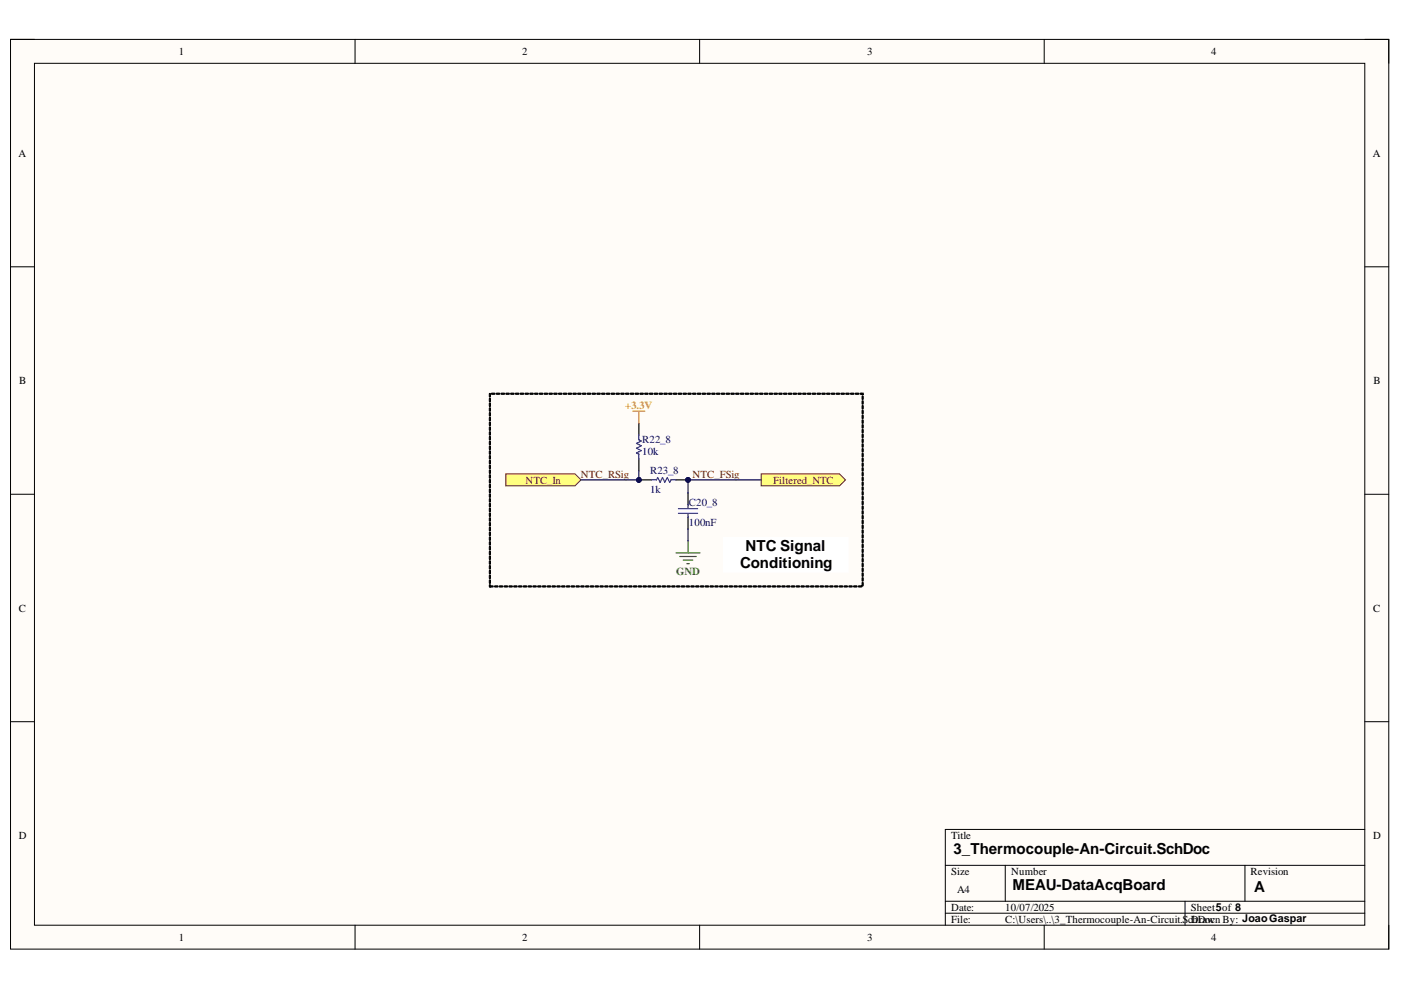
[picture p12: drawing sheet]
<svg xmlns="http://www.w3.org/2000/svg" width="297mm" height="210mm" viewBox="0 0 297 210" stroke-linecap="round" stroke-linejoin="round" font-family="sans-serif">
<path d="M2.2 8.4h292.2v192.8h-292.2z" fill-rule="evenodd" fill="#fffcf8"/>
<path d="M2.2 8.4h292.2v192.8h-292.2z" fill="none" stroke="#000" stroke-width=".21"/>
<path d="M7.3 13.4h282.1v182.8h-282.1z" fill-rule="evenodd" fill="#fffcf8"/>
<g fill="none" stroke="#000" stroke-width=".21">
<path d="M2.2 8.3h5.1M7.3 13.4h282.1v182.8h-282.1zM75.3 8.3v5.1M148.3 8.3v5.1M221.4 8.4v5M289.4 8.4h5v5M2.2 56.6h5.1M289.4 56.6h5M2.2 104.8h5.1M289.4 104.8h5M2.2 153h5.1M289.4 153h5"/>
<path d="M289.4 175.9h-89v20.3M75.3 196.2v5M148.3 196.2v5M200.4 183.5h89M200.4 191.1h89M200.4 193.6h89M213.1 183.5v7.6M221.4 196.2v5M251.2 191.1v5.1M264 183.5v7.6M294.4 196.2v5"/>
</g>
<path d="M135.5 89.7v2.5M135.5 97.3v2.5M135.6 101.7h2.6M143.2 101.7h2.6M145.9 104.5v2.6M145.9 109.6v2.6" fill="none" stroke="#000" stroke-width=".25"/>
<path d="M135.5 92.2v1.1l.5 .2-1.1 .5 1.1 .5-1.1 .5 1.1 .5-1.1 .5 .6 .3v1M138.2 101.7h1l.2-.5 .5 1.1 .6-1.1 .5 1.1 .5-1.1 .5 1.1 .2-.6h1M143.8 107.8h4.1M143.8 108.9h4.1M145.9 107.1v.7M145.9 108.9v.7" fill="none" stroke="#00f" stroke-width=".25"/>
<path d="M143.3 117.2h5.1M144.1 118h3.6M144.9 118.8h2M145.6 119.5h.5M145.9 114.7v2.5" fill="none" stroke="#38761d" stroke-width=".25"/>
<path d="M134.2 87.2h2.5M135.5 87.2v2.5" fill="none" stroke="#f90" stroke-width=".25"/>
<path d="M107.2 100.5h14.7l1.3 1.2-1.3 1.3h-14.7z" fill-rule="evenodd" fill="#ffff80"/>
<path d="M107.2 100.5h14.7l1.3 1.2-1.3 1.3h-14.7z" fill="none" stroke="#800000" stroke-width=".21"/>
<path d="M161.4 100.5h16.6l1.3 1.2-1.3 1.3h-16.6z" fill-rule="evenodd" fill="#ffff80"/>
<path d="M161.4 100.5h16.6l1.3 1.2-1.3 1.3h-16.6z" fill="none" stroke="#800000" stroke-width=".21"/>
<path d="M103.8 124l.2 .1-.1 .4zM103.8 123l.2 .1-.1 .6-.2-.1zM103.8 122l.2 .1-.1 .6-.2-.1zM103.8 121h.2l-.1 .7-.2-.2zM103.8 119.9l.2 .1-.1 .7-.2-.2zM103.8 118.9l.2 .1-.1 .6-.2-.1zM103.8 117.9l.2 .1-.1 .6-.2-.1zM103.8 116.9l.2 .1-.1 .6-.2-.1zM103.8 115.9l.2 .1-.1 .6-.2-.1zM103.8 114.9l.2 .1-.1 .6-.2-.1zM103.8 113.9h.2l-.1 .7-.2-.1zM103.8 112.8l.2 .1-.1 .7-.2-.2zM103.8 111.8l.2 .1-.1 .7-.2-.2zM103.8 110.8l.2 .1-.1 .6-.2-.1zM103.8 109.8l.2 .1-.1 .6-.2-.1zM103.8 108.8l.2 .1-.1 .6-.2-.1zM103.8 107.8l.2 .1-.1 .6-.2-.1zM103.8 106.8h.2l-.1 .7-.2-.1zM103.8 105.7l.2 .1-.1 .7-.2-.2zM103.8 104.7l.2 .1-.1 .7-.2-.2zM103.8 103.7l.2 .1-.1 .6-.2-.1zM103.8 102.7l.2 .1-.1 .6-.2-.1zM103.8 101.7l.2 .1-.1 .6-.2-.1zM103.8 100.7l.2 .1-.1 .6-.2-.1zM103.8 99.7l.2 .1-.1 .6-.2-.1zM103.8 98.7h.2l-.1 .7-.2-.2zM103.8 97.6l.2 .1-.1 .7-.2-.2zM103.8 96.6l.2 .1-.1 .6-.2-.1zM103.8 95.6l.2 .1-.1 .6-.2-.1zM103.8 94.6l.2 .1-.1 .6-.2-.1zM103.8 93.6l.2 .1-.1 .6-.2-.1zM103.8 92.6l.2 .1-.1 .6-.2-.1zM103.8 91.6h.2l-.1 .7-.2-.2zM103.8 90.5l.2 .1-.1 .7-.2-.2zM103.8 89.5l.2 .1-.1 .6-.2-.1zM103.8 88.5l.2 .1-.1 .6-.2-.1zM103.8 87.5l.2 .1-.1 .6-.2-.1zM103.8 86.5l.2 .1-.1 .6-.2-.1zM103.8 85.5l.2 .1-.1 .6-.2-.1zM103.8 84.5h.2l-.1 .7-.2-.1zM103.8 83.4l.2 .1-.1 .7-.2-.2zM104.2 83.4h.6l.2 .1-.7 .1zM105.2 83.4h.6l.2 .1-.7 .1zM106.3 83.4h.6l.1 .1-.7 .1zM107.3 83.4h.6l.1 .1-.6 .1zM108.3 83.4h.6l.1 .1-.6 .1zM109.3 83.4h.6l.1 .1-.6 .1zM110.3 83.4h.6l.1 .1-.6 .1zM111.3 83.4h.6l.2 .1-.7 .1zM112.3 83.4h.6l.2 .1-.7 .1zM113.4 83.4h.6l.1 .1-.6 .1zM114.4 83.4h.6l.1 .1-.6 .1zM115.4 83.4h.6l.1 .1-.6 .1zM116.4 83.4h.6l.1 .1-.6 .1zM117.4 83.4h.6l.1 .1-.6 .1zM118.4 83.4h.6l.2 .1-.7 .1zM119.5 83.4h.6l.1 .1-.7 .1zM120.5 83.4h.6l.1 .1-.6 .1zM121.5 83.4h.6l.1 .1-.6 .1zM122.5 83.4h.6l.1 .1-.6 .1zM123.5 83.4h.6l.1 .1-.6 .1zM124.5 83.4h.6l.2 .1-.7 .1zM125.5 83.4h.6l.2 .1-.7 .1zM126.6 83.4h.6l.1 .1-.7 .1zM127.6 83.4h.6l.1 .1-.6 .1zM128.6 83.4h.6l.1 .1-.6 .1zM129.6 83.4h.6l.1 .1-.6 .1zM130.6 83.4h.6l.1 .1-.6 .1zM131.6 83.4h.6l.2 .1-.7 .1zM132.6 83.4h.6l.2 .1-.7 .1zM133.7 83.4h.6l.1 .1-.6 .1zM134.7 83.4h.6l.1 .1-.6 .1zM135.7 83.4h.6l.1 .1-.6 .1zM136.7 83.4h.6l.1 .1-.6 .1zM137.7 83.4h.6l.1 .1-.6 .1zM138.7 83.4h.6l.2 .1-.7 .1zM139.8 83.4h.6l.1 .1-.7 .1zM140.8 83.4h.6l.1 .1-.6 .1zM141.8 83.4h.6l.1 .1-.6 .1zM142.8 83.4h.6l.1 .1-.6 .1zM143.8 83.4h.6l.1 .1-.6 .1zM144.8 83.4h.6l.2 .1-.7 .1zM145.8 83.4h.6l.2 .1-.7 .1zM146.9 83.4h.6l.1 .1-.7 .1zM147.9 83.4h.6l.1 .1-.6 .1zM148.9 83.4h.6l.1 .1-.6 .1zM149.9 83.4h.6l.1 .1-.6 .1zM150.9 83.4h.6l.1 .1-.6 .1zM151.9 83.4h.6l.2 .1-.7 .1zM152.9 83.4h.6l.2 .1-.7 .1zM154 83.4h.6l.1 .1-.6 .1zM155 83.4h.6l.1 .1-.6 .1zM156 83.4h.6l.1 .1-.6 .1zM157 83.4h.6l.1 .1-.6 .1zM158 83.4h.6l.1 .1-.6 .1zM159 83.4h.6l.2 .1-.7 .1zM160.1 83.4h.6l.1 .1-.7 .1zM161.1 83.4h.6l.1 .1-.6 .1zM162.1 83.4h.6l.1 .1-.6 .1zM163.1 83.4h.6l.1 .1-.6 .1zM164.1 83.4h.6l.1 .1-.6 .1zM165.1 83.4h.6l.2 .1-.7 .1zM166.1 83.4h.6l.2 .1-.7 .1zM167.2 83.4h.6l.1 .1-.7 .1zM168.2 83.4h.6l.1 .1-.6 .1zM169.2 83.4h.6l.1 .1-.6 .1zM170.2 83.4h.6l.1 .1-.6 .1zM171.2 83.4h.6l.1 .1-.6 .1zM172.2 83.4h.6l.2 .1-.7 .1zM173.2 83.4h.6l.2 .1-.7 .1zM174.3 83.4h.6l.1 .1-.6 .1zM175.3 83.4h.6l.1 .1-.6 .1zM176.3 83.4h.6l.1 .1-.6 .1zM177.3 83.4h.6l.1 .1-.6 .1zM178.3 83.4h.6l.1 .1-.6 .1zM179.3 83.4h.6l.2 .1-.7 .1zM180.4 83.4h.6l.1 .1-.7 .1zM181.4 83.4h.6l.1 .1-.6 .1zM182.4 83.4h.6v.2l-.1 .1-.1-.2 .1 .1h-.4zM182.8 84l.2 .1-.1 .6-.1-.1zM182.8 85l.2 .1-.1 .6-.1-.1zM182.8 86l.2 .1-.1 .6-.1-.1zM182.8 87l.2 .1-.1 .6-.1-.1zM182.8 88l.2 .1-.1 .7-.1-.2zM182.8 89l.2 .1-.1 .7-.1-.2zM182.8 90.1l.2 .1-.1 .6-.1-.1zM182.8 91.1l.2 .1-.1 .6-.1-.1zM182.8 92.1l.2 .1-.1 .6-.1-.1zM182.8 93.1l.2 .1-.1 .6-.1-.1zM182.8 94.1l.2 .1-.1 .6-.1-.1zM182.8 95.1l.2 .1-.1 .7-.1-.2zM182.8 96.1l.2 .1-.1 .7-.1-.2zM182.8 97.2l.2 .1-.1 .6-.1-.1zM182.8 98.2l.2 .1-.1 .6-.1-.1zM182.8 99.2l.2 .1-.1 .6-.1-.1zM182.8 100.2l.2 .1-.1 .6-.1-.1zM182.8 101.2l.2 .1-.1 .6-.1-.1zM182.8 102.2l.2 .1-.1 .7-.1-.2zM182.8 103.2l.2 .1-.1 .7-.1-.2zM182.8 104.3h.2l-.1 .7-.1-.1zM182.8 105.3l.2 .1-.1 .6-.1-.1zM182.8 106.3l.2 .1-.1 .6-.1-.1zM182.8 107.3l.2 .1-.1 .6-.1-.1zM182.8 108.3l.2 .1-.1 .6-.1-.1zM182.8 109.3l.2 .1-.1 .6-.1-.1zM182.8 110.3l.2 .1-.1 .7-.1-.2zM182.8 111.4h.2l-.1 .7-.1-.2zM182.8 112.4l.2 .1-.1 .6-.1-.1zM182.8 113.4l.2 .1-.1 .6-.1-.1zM182.8 114.4l.2 .1-.1 .6-.1-.1zM182.8 115.4l.2 .1-.1 .6-.1-.1zM182.8 116.4l.2 .1-.1 .6-.1-.1zM182.8 117.4l.2 .1-.1 .7-.1-.2zM182.8 118.4l.2 .1-.1 .7-.1-.2zM182.8 119.5l.2 .1-.1 .6-.1-.1zM182.8 120.5l.2 .1-.1 .6-.1-.1zM182.8 121.5l.2 .1-.1 .6-.1-.1zM182.8 122.5l.2 .1-.1 .6-.1-.1zM182.8 123.5l.2 .1-.1 .6-.1-.1zM182 124.2h.6l.1 .1-.6 .2zM181 124.2h.6l.1 .1-.6 .2zM180 124.2h.6l.1 .1-.6 .2zM179 124.2h.6l.1 .1-.6 .2zM178 124.2h.6l.1 .1-.7 .2zM176.9 124.2h.6l.2 .1-.7 .2zM175.9 124.2h.6l.1 .1-.6 .2zM174.9 124.2h.6l.1 .1-.6 .2zM173.9 124.2h.6l.1 .1-.6 .2zM172.9 124.2h.6l.1 .1-.6 .2zM171.9 124.2h.6l.1 .1-.6 .2zM170.9 124.2h.5l.2 .1-.7 .2zM169.8 124.2h.6l.2 .1-.7 .2zM168.8 124.2h.6l.1 .1-.6 .2zM167.8 124.2h.6l.1 .1-.6 .2zM166.8 124.2h.6l.1 .1-.6 .2zM165.8 124.2h.6l.1 .1-.6 .2zM164.8 124.2h.6l.1 .1-.7 .2zM163.7 124.2h.6l.2 .1-.7 .2zM162.7 124.2h.6l.2 .1-.7 .2zM161.7 124.2h.6l.1 .1-.6 .2zM160.7 124.2h.6l.1 .1-.6 .2zM159.7 124.2h.6l.1 .1-.6 .2zM158.7 124.2h.6l.1 .1-.6 .2zM157.7 124.2h.6l.1 .1-.7 .2zM156.6 124.2h.6l.2 .1-.7 .2zM155.6 124.2h.6l.1 .1-.6 .2zM154.6 124.2h.6l.1 .1-.6 .2zM153.6 124.2h.6l.1 .1-.6 .2zM152.6 124.2h.6l.1 .1-.6 .2zM151.6 124.2h.6l.1 .1-.6 .2zM150.6 124.2h.5l.2 .1-.7 .2zM149.5 124.2h.6l.2 .1-.7 .2zM148.5 124.2h.6l.1 .1-.6 .2zM147.5 124.2h.6l.1 .1-.6 .2zM146.5 124.2h.6l.1 .1-.6 .2zM145.5 124.2h.6l.1 .1-.6 .2zM144.5 124.2h.6l.1 .1-.7 .2zM143.4 124.2h.6l.2 .1-.7 .2zM142.4 124.2h.6l.2 .1-.7 .2zM141.4 124.2h.6l.1 .1-.6 .2zM140.4 124.2h.6l.1 .1-.6 .2zM139.4 124.2h.6l.1 .1-.6 .2zM138.4 124.2h.6l.1 .1-.6 .2zM137.4 124.2h.6l.1 .1-.7 .2zM136.3 124.2h.6l.2 .1-.7 .2zM135.3 124.2h.6l.1 .1-.6 .2zM134.3 124.2h.6l.1 .1-.6 .2zM133.3 124.2h.6l.1 .1-.6 .2zM132.3 124.2h.6l.1 .1-.6 .2zM131.3 124.2h.6l.1 .1-.6 .2zM130.3 124.2h.5l.2 .1-.7 .2zM129.2 124.2h.6l.2 .1-.7 .2zM128.2 124.2h.6l.1 .1-.6 .2zM127.2 124.2h.6l.1 .1-.6 .2zM126.2 124.2h.6l.1 .1-.6 .2zM125.2 124.2h.6l.1 .1-.6 .2zM124.2 124.2h.6l.1 .1-.7 .2zM123.1 124.2h.6l.2 .1-.7 .2zM122.1 124.2h.6l.2 .1-.7 .2zM121.1 124.2h.6l.1 .1-.6 .2zM120.1 124.2h.6l.1 .1-.6 .2zM119.1 124.2h.6l.1 .1-.6 .2zM118.1 124.2h.6l.1 .1-.6 .2zM117.1 124.2h.6l.1 .1-.7 .2zM116 124.2h.6l.2 .1-.7 .2zM115 124.2h.6l.1 .1-.6 .2zM114 124.2h.6l.1 .1-.6 .2zM113 124.2h.6l.1 .1-.6 .2zM112 124.2h.6l.1 .1-.6 .2zM111 124.2h.6l.1 .1-.6 .2zM110 124.2h.5l.2 .1-.7 .2zM108.9 124.2h.6l.2 .1-.7 .2zM107.9 124.2h.6l.1 .1-.6 .2zM106.9 124.2h.6l.1 .1-.6 .2zM105.9 124.2h.6l.1 .1-.6 .2zM104.9 124.2h.6l.1 .1-.6 .2zM103.9 124.2h.6l.1 .1-.7 .2z" fill="#000" stroke="#000" stroke-width=".21"/>
<path d="M153.4 113.9h26.4v7.4h-26.4z" fill-rule="evenodd" fill="#fff"/>
<path d="M153.4 113.9h26.4v7.4h-26.4z" fill="none" stroke="#fff" stroke-width=".21"/>
<path d="M145.8 101.7l.1 2.8M145.9 112.2v2.5" fill="none" stroke="#000080" stroke-width=".25"/>
<circle cx="145.9" cy="101.7" r=".51" fill="#000080"/>
<circle cx="145.9" cy="101.7" r=".51" fill="none" stroke="#000080" stroke-width=".21"/>
<path d="M135.5 99.8v1.9h.1" fill="none" stroke="#000080" stroke-width=".25"/>
<circle cx="135.5" cy="101.7" r=".51" fill="#000080"/>
<circle cx="135.5" cy="101.7" r=".51" fill="none" stroke="#000080" stroke-width=".21"/>
<path d="M123.2 101.7h12.3" fill="none" stroke="#000080" stroke-width=".25"/>
<circle cx="135.5" cy="101.7" r=".51" fill="#000080"/>
<circle cx="135.5" cy="101.7" r=".51" fill="none" stroke="#000080" stroke-width=".21"/>
<path d="M145.9 101.7h15.5" fill="none" stroke="#000080" stroke-width=".25"/>
<circle cx="145.9" cy="101.7" r=".51" fill="#000080"/>
<circle cx="145.9" cy="101.7" r=".51" fill="none" stroke="#000080" stroke-width=".21"/>
<g font-size="3.2">
<text x="158.1" y="116.8">NTC Signal</text>
<text x="156.9" y="120.4">Conditioning</text>
<text x="202.1" y="181">3_Thermocouple-An-Circuit.SchDoc</text>
<text x="214.7" y="188.6">MEAU-DataAcqBoard</text>
<text x="265.9" y="189.2">A</text>
</g>
<g font-size="2.3">
<text x="37.9" y="11.7">1</text>
<text x="110.7" y="11.7">2</text>
<text x="183.9" y="11.7">3</text>
<text x="256.8" y="11.7">4</text>
<text x="3.9" y="33.3">A</text>
<text x="291" y="33.3">A</text>
<text x="4.1" y="81.4">B</text>
<text x="291.2" y="81.4">B</text>
<text x="4" y="129.7">C</text>
<text x="291.1" y="129.7">C</text>
<text x="4" y="177.9">D</text>
<text x="201.6" y="177.9">Title</text>
<text x="291.1" y="177.9">D</text>
<text x="201.6" y="185.5">Size</text>
<text x="214.4" y="185.5">Number</text>
<text x="265.2" y="185.5">Revision</text>
<text x="202.9" y="189.3">A4</text>
<text x="201.6" y="193.1">Date:</text>
<text x="201.6" y="195.7">File:</text>
<text x="213.1" y="193.1">10/07/2025</text>
<text x="213.1" y="195.7">C:\Users\..\3_Thermocouple-An-Circuit.ScDrawn By: JoaoGaspar</text>
<text x="252.5" y="193.1">Sheet5of 8</text>
<text x="252.8" y="195.7">hDoc</text>
<text x="37.9" y="199.5">1</text>
<text x="110.7" y="199.5">2</text>
<text x="183.9" y="199.5">3</text>
<text x="256.8" y="199.5">4</text>
</g>
<text font-size="2.3" fill="#f90" x="132.5" y="86.7">+3.3V</text>
<g font-size="2.3" fill="#000080">
<text x="136.2" y="94">R22_8</text>
<text x="136.2" y="96.6">10k</text>
<text x="137.9" y="100.5">R23_8</text>
<text x="137.9" y="104.6">1k</text>
<text x="146.1" y="107.4">C20_8</text>
<text x="146.1" y="111.4">100nF</text>
</g>
<g font-size="2.3" fill="#800000">
<text x="123.1" y="101.3">NTC_RSig</text>
<text x="146.8" y="101.3">NTC_FSig</text>
<text x="111.4" y="102.6">NTC_In</text>
<text x="163.9" y="102.6">Filtered_NTC</text>
</g>
<text font-size="2.3" fill="#38761d" x="143.4" y="121.8">GND</text>
</svg>
